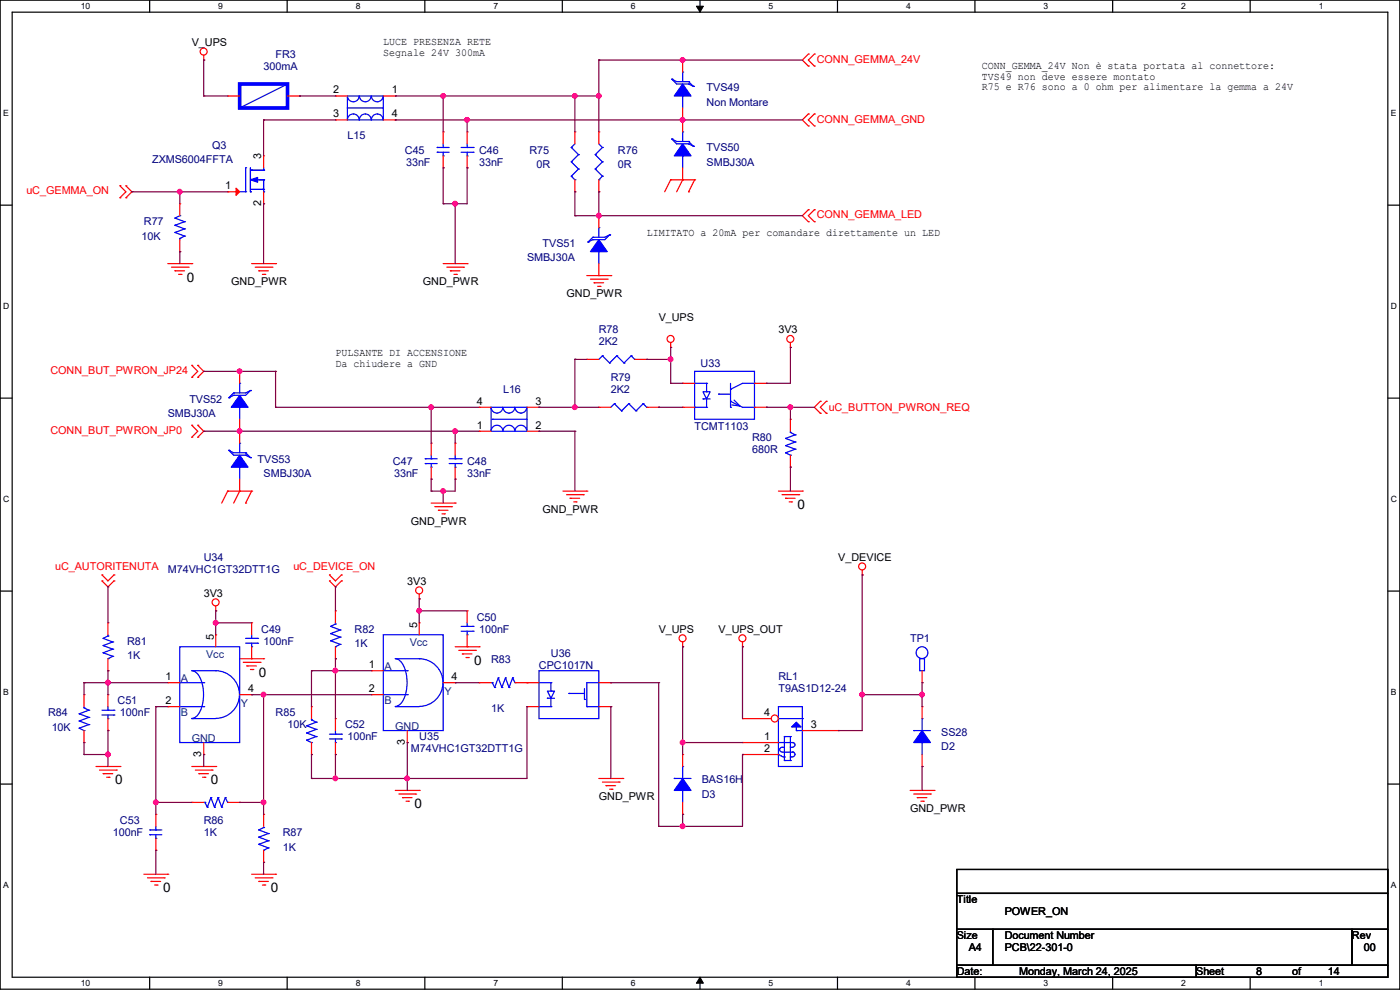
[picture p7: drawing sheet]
<svg xmlns="http://www.w3.org/2000/svg" width="297mm" height="210mm" viewBox="0 0 297 210" stroke-linecap="round" stroke-linejoin="round" font-family="sans-serif">
<path d="M0 0h297v209.8h-297zM2.6 2.6h291.8v204.7h-291.8z" fill="none" stroke="#000" stroke-width=".25"/>
<g fill="#fff">
<path d="M17.1 .3h2v2h-2z"/>
<path d="M17.1 207.6h2v1.9h-2z"/>
</g>
<path d="M31.7 0v2.6M31.7 207.3v2.5" fill="none" stroke="#000" stroke-width=".25"/>
<g fill="#fff">
<path d="M46.3 .3h1v2h-1z"/>
<path d="M46.3 207.6h1v1.9h-1z"/>
</g>
<path d="M60.9 0v2.6M60.9 207.3v2.5" fill="none" stroke="#000" stroke-width=".25"/>
<g fill="#fff">
<path d="M75.5 .3h1v2h-1z"/>
<path d="M75.5 207.6h1v1.9h-1z"/>
</g>
<path d="M90.1 0v2.6M90.1 207.3v2.5" fill="none" stroke="#000" stroke-width=".25"/>
<g fill="#fff">
<path d="M104.7 .3h1v2h-1z"/>
<path d="M104.7 207.6h1v1.9h-1z"/>
</g>
<path d="M119.3 0v2.6M119.3 207.3v2.5" fill="none" stroke="#000" stroke-width=".25"/>
<g fill="#fff">
<path d="M133.9 .3h.9v2h-.9z"/>
<path d="M133.9 207.6h.9v1.9h-.9z"/>
</g>
<path d="M148.5 0v2.6M148.5 207.3v2.5" fill="none" stroke="#000" stroke-width=".25"/>
<path d="M147.7 1.3h1.5l-.7 1.3zM148.5 207.3l.7 1.3h-1.5z" fill="#000" stroke="#000" stroke-width=".21"/>
<g fill="#fff">
<path d="M163.1 .3h.9v2h-.9z"/>
<path d="M163.1 207.6h.9v1.9h-.9z"/>
</g>
<path d="M177.7 0v2.6M177.7 207.3v2.5" fill="none" stroke="#000" stroke-width=".25"/>
<g fill="#fff">
<path d="M192.2 .3h1v2h-1z"/>
<path d="M192.2 207.6h1v1.9h-1z"/>
</g>
<path d="M206.8 0v2.6M206.8 207.3v2.5" fill="none" stroke="#000" stroke-width=".25"/>
<g fill="#fff">
<path d="M221.4 .3h1v2h-1z"/>
<path d="M221.4 207.6h1v1.9h-1z"/>
</g>
<path d="M236.1 0v2.6M236.1 207.3v2.5" fill="none" stroke="#000" stroke-width=".25"/>
<g fill="#fff">
<path d="M250.6 .3h1v2h-1z"/>
<path d="M250.6 207.6h1v1.9h-1z"/>
</g>
<path d="M265.2 0v2.6M265.2 207.3v2.5" fill="none" stroke="#000" stroke-width=".25"/>
<g fill="#fff">
<path d="M279.8 .3h1v2h-1z"/>
<path d="M279.8 207.6h1v1.9h-1z"/>
<path d="M.7 23h1.2v2h-1.2z"/>
<path d="M295.1 23h1.1v2h-1.1z"/>
<path d="M.7 64h1.2v2h-1.2z"/>
<path d="M295.1 64h1.2v2h-1.2z"/>
</g>
<path d="M0 43.5h2.6M294.4 43.5h2.6" fill="none" stroke="#000" stroke-width=".25"/>
<g fill="#fff">
<path d="M.7 104.9h1.2v2h-1.2z"/>
<path d="M295.1 104.9h1.2v2h-1.2z"/>
</g>
<path d="M0 84.5h2.6M294.4 84.5h2.6" fill="none" stroke="#000" stroke-width=".25"/>
<g fill="#fff">
<path d="M.7 145.8h1.2v2h-1.2z"/>
<path d="M295.1 145.8h1.1v2h-1.1z"/>
</g>
<path d="M0 125.4h2.6M294.4 125.4h2.6" fill="none" stroke="#000" stroke-width=".25"/>
<g fill="#fff">
<path d="M.7 186.8h1.2v2h-1.2z"/>
<path d="M295.1 186.8h1.1v2h-1.1z"/>
</g>
<path d="M0 166.3h2.6M294.4 166.3h2.6M203 184.4h91.4v5.1h-91.4zM203 189.5h91.4v7.6h-91.4zM203 197.1h7.6v7.7h-7.6zM210.6 197.1h76.2v7.7h-76.2zM286.8 197.1h7.6v7.7h-7.6zM203 204.8h50.8v2.5h-50.8zM253.8 204.8h40.6v2.5h-40.6z" fill="none" stroke="#000" stroke-width=".25"/>
<g fill="none" stroke="#f00" stroke-width=".25">
<path d="M43.2 12.7h.1M43.2 11.7v1M144.8 12.7h.1M144.8 12.7v2.6M171.5 14h.1M171.5 11.5h.1M171.5 11.5l-1.3 1.2 1.3 1.3M172.8 11.5h.1M172.8 14h.1M172.8 11.5l-1.3 1.2 1.3 1.3M25.4 39.4h.1M25.4 39.4l1.3 1.3-1.3 1.3"/>
<path d="M26.7 39.4h.1M26.7 39.4l1.3 1.3-1.3 1.3M55.9 33.1h.1M55.9 33.1v2.5M94 28h.1M94 35.6h.1M94 28v2.5M94 33.1v2.5M99.1 28h.1M99.1 35.6h.1M99.1 28v2.5M99.1 33.1v2.5"/>
<path d="M122 28h.1M122 28v2.5M122 38.1v2.6M142.3 38.1h.1M142.3 38.1l-1.3 2.6M142.3 38.1h5.1M144.8 38.1h.1M144.8 25.4h.1M144.8 38.1l-1.2 2.6M144.8 22.9v2.5M147.4 38.1h.1M147.4 38.1l-1.3 2.6"/>
<path d="M171.5 26.7h.1M171.5 24.2h.1M171.5 24.2l-1.3 1.2 1.3 1.3M172.8 24.2h.1M172.8 26.7h.1M172.8 24.2l-1.3 1.2 1.3 1.3M25.4 42h.1M26.7 42h.1M35.6 55.9h5.1M36.4 56.7h3.5M37.1 57.4h.1M37.1 57.4h2.1"/>
<path d="M37.9 58.2h.5M38.1 43.2h.1M38.1 53.4h.1M38.1 43.2v2.6M38.1 50.8v2.6M38.4 58.2h.1M39.9 56.7h.1M40.7 55.9h.1M48.3 40.7h.1M48.3 40.7h2.5M53.4 55.9h5.1M54.1 56.7h3.6"/>
<path d="M54.9 57.4h.1M54.9 57.4h2M55.7 58.2h.5M55.9 43.2h.1M55.9 40.7v2.5M56.2 58.2h.1M57.7 56.7h.1M58.5 55.9h.1M94 55.9h5.1M94.8 56.7h3.5M95.5 57.4h.1M95.5 57.4h2.1"/>
<path d="M96.3 58.2h.5M96.8 58.2h.1M98.3 56.7h.1M99.1 55.9h.1M122 40.7h.1M124.5 58.5h5.1M125.3 59.2h3.5M126 60h.1M126 60h2.1M128.8 59.2h.1M129.6 58.5h.1M146.1 40.7h.1"/>
<path d="M171.5 47h.1M171.5 44.5h.1M171.5 44.5l-1.3 1.3 1.3 1.2M172.8 44.5h.1M172.8 47h.1M172.8 44.5l-1.3 1.3 1.3 1.2M40.7 77.5h.1M40.7 77.5l1.3 1.3-1.3 1.3M42 77.5h.1M42 77.5l1.2 1.3-1.2 1.3M124.5 76.2h.1M124.5 76.2h2.5"/>
<path d="M126.8 60.7h.5M127.3 60.7h.1M134.7 76.2h2.5M137.2 76.2h.1M142.3 73.7h.1M142.3 72.7v1M167.7 73.7h.1M167.7 72.7v1M40.7 80.1h.1M40.7 90.2h.1M40.7 92.8h.1M40.7 90.2l1.3 1.3-1.3 1.3"/>
<path d="M42 80.1h.1M42 92.8h.1M42 90.2h.1M42 90.2l1.2 1.3-1.2 1.3M167.7 99.1h.1M167.7 88.9h.1M167.7 88.9v2.6M167.7 96.6v2.5M174 85.1h.1M174 87.7h.1M174 85.1l-1.2 1.3 1.2 1.3M175.3 87.7h.1"/>
<path d="M175.3 85.1h.1M175.3 85.1l-1.3 1.3 1.3 1.3M48.3 104.2h.1M48.3 104.2h5.1M48.3 104.2l-1.3 2.5M50.8 104.2h.1M50.8 104.2l-1.2 2.5M52.1 106.7h.1M53.4 104.2h.1M53.4 104.2l-1.3 2.5M91.5 106.7h5.1M92.2 107.5h3.6"/>
<path d="M93 108.2h.1M93 108.2h2M93.8 109h.5M94.3 109h.1M95.8 107.5h.1M96.6 106.7h.1M119.4 104.2h5.1M120.2 104.9h3.5M120.9 105.7h.1M120.9 105.7h2.1M121.7 106.5h.5M122.2 106.5h.1"/>
<path d="M123.7 104.9h.1M124.5 104.2h.1M165.1 104.2h5.1M165.9 104.9h3.6M166.7 105.7h.1M166.7 105.7h2M167.4 106.5h.5M167.9 106.5h.1M169.5 104.9h.1M170.2 104.2h.1M21.6 123.2h.1M21.6 122h.1"/>
<path d="M21.6 123.2l1.3 1.3 1.3-1.3M21.6 122l1.3 1.2 1.3-1.2M22.9 132.1h.1M22.9 132.1v2.6M22.9 139.7v2.6M24.2 123.2h.1M24.2 122h.1M45.8 129.6h.1M45.8 128.6v1M50.8 139.7h5.1M53.4 132.1h.1M53.4 139.7h.1"/>
<path d="M53.4 132.1v2.6M53.4 137.2v2.5M55.9 139.7h.1M69.9 123.2h.1M69.9 122h.1M69.9 123.2l1.3 1.3 1.2-1.3M69.9 122l1.3 1.2 1.2-1.2M72.4 123.2h.1M72.4 122h.1M88.9 127h.1M88.9 132.1h.1M88.9 126v1"/>
<path d="M88.9 132.1v2.6M96.6 137.2h5M97.3 138h3.6M98.1 138.7h.1M98.1 138.7h2M98.8 139.5h.6M99.1 129.6h.1M99.1 137.2h.1M99.1 129.6v2.5M99.1 134.7v2.5M99.4 139.5h.1M100.9 138h.1"/>
<path d="M101.6 137.2h.1M144.8 137.2h.1M144.8 136.2v1M157.5 137.2h.1M157.5 136.2v1M182.9 122h.1M182.9 120.9v1.1M22.9 142.3h.1M51.6 140.5h3.6M52.4 141.3h.1M52.4 141.3h2M53.1 142h.5"/>
<path d="M53.6 142h.1M55.2 140.5h.1M78.8 142.3h.1M78.8 147.4h.1M78.8 142.3h2.5M78.8 147.4h2.5M86.4 157.5h.1M86.4 155v2.5M94 144.8h2.6M96.6 144.8h.1M20.4 162.6h5M21.1 163.4h3.6"/>
<path d="M21.9 164.1h.1M21.9 164.1h2M22.6 164.9h.6M23.2 164.9h.1M24.7 163.4h.1M25.4 162.6h.1M40.7 162.6h5.1M41.4 163.4h3.6M42.2 164.1h.1M42.2 164.1h2M43 164.9h.5M43.5 164.9h.1"/>
<path d="M45 163.4h.1M45.8 162.6h.1M83.9 167.7h5M84.6 168.4h3.6M85.4 169.2h.1M85.4 169.2h2M86.1 170h.6M86.7 170h.1M88.2 168.4h.1M88.9 167.7h.1M127 165.1h5.1M127.8 165.9h3.6"/>
<path d="M128.6 166.7h.1M128.6 166.7h2M129.3 167.4h.5M129.8 167.4h.1M131.4 165.9h.1M132.1 165.1h.1M144.8 172.8h.1M144.8 160.1h.1M144.8 160.1v2.5M144.8 170.2v2.6M193.1 167.7h5.1M193.8 168.4h3.6"/>
<path d="M194.6 169.2h.1M194.6 169.2h2M195.4 170h.5M195.9 170h.1M197.4 168.4h.1M198.2 167.7h.1M30.5 185.5h5.1M31.3 186.2h3.5M32 187h.1M32 187h2.1M32.8 187.7h.5M33.3 187.7h.1"/>
<path d="M34.8 186.2h.1M35.6 185.5h.1M53.4 185.5h5.1M54.1 186.2h3.6M54.9 187h.1M54.9 187h2M55.7 187.7h.5M56.2 187.7h.1M57.7 186.2h.1M58.5 185.5h.1"/>
<circle cx="43.2" cy="10.9" r=".74"/>
<circle cx="142.3" cy="71.9" r=".74"/>
<circle cx="167.7" cy="71.9" r=".74"/>
<circle cx="45.7" cy="127.8" r=".74"/>
<circle cx="88.9" cy="125.2" r=".74"/>
<circle cx="144.8" cy="135.4" r=".74"/>
<circle cx="157.5" cy="135.4" r=".74"/>
<circle cx="182.9" cy="120.2" r=".74"/>
</g>
<g fill="none" stroke="#00f" stroke-width=".25">
<path d="M142.5 16.8h.1M142.5 16.8l1.1 1h2.5M142.5 16.8l1.1 .5h2.5M144.8 15.3h.1M144.8 15.3v2M146.1 17.8h.1M146.1 17.3h.1M146.1 17.3l1 1M146.1 17.8l1 .5M147.1 18.3h.1M52.1 35.6h.1M52.1 35.6v5.1"/>
<path d="M53.1 36.1h.1M53.1 35.6v5.1M53.1 36.1h2.8M53.4 36.1h.1M54.4 38.1h1.5M55.9 36.1h.1M55.9 38.1h.1M55.9 35.6v.5M55.9 38.1v2.6M92.8 31.3h.1M92.8 32.3h.1M92.8 31.3h2.5"/>
<path d="M92.8 32.3h2.5M94 33.1h.1M94 31.3h.1M94 30.5v.8M94 32.3v.8M97.8 31.3h2.6M97.8 32.3h2.6M99.1 33.1h.1M99.1 31.3h.1M99.1 30.5v.8M99.1 32.3v.8M100.4 31.3h.1"/>
<path d="M100.4 32.3h.1M121.2 31.3h.1M121.2 34.3h.1M121.2 37.4h.1M121.2 31.3l1.5 1.5M121.2 34.3l1.5 1.6M121.2 37.4l.8 .7M122 38.1h.1M122 30.5l-.8 .8M122.7 32.8h.1M122.7 35.9h.1M122.7 32.8l-1.5 1.5"/>
<path d="M122.7 35.9l-1.5 1.5M144.8 20.4h.1M144.8 20.4v2.5M37.1 49.3h.1M37.1 47.8h.1M37.1 46.3h.1M37.1 49.3l2.1 .8M37.1 47.8l2.1 .8M37.1 46.3l2.1 .7M38.1 45.8h.1M38.1 50.6h.1M38.1 45.8l-1 .5"/>
<path d="M38.1 50.6v.2M39.2 50.1h.1M39.2 48.6h.1M39.2 47h.1M39.2 50.1l-1.1 .5M39.2 48.6l-2.1 .7M39.2 47l-2.1 .8M50.8 40.7h1.3M52.1 40.7h.1M53.1 40.7h.1M53.1 40.2h2.8M55.7 40.2h.1"/>
<path d="M55.9 40.7h.1M55.9 40.2h.1M127.8 75.5h.1M127.8 75.5l-.8 .7M127.8 75.5l1.5 1.5M129.3 77h.1M130.9 75.5h.1M130.9 75.5l-1.6 1.5M130.9 75.5l1.5 1.5M132.4 77h.1M133.9 75.5h.1M133.9 75.5l-1.5 1.5"/>
<path d="M133.9 75.5l.8 .7M134.7 76.2h.1M166.7 93h.1M166.7 94.5h.1M166.7 96.1h.1M166.7 93l2 .8M166.7 94.5l2 .8M166.7 96.1l1 .5M167.7 96.6h.1M167.7 91.7h.1M167.7 91.7l1 .5M167.7 91.5v.2"/>
<path d="M168.7 92.2h.1M168.7 93.8h.1M168.7 95.3h.1M168.7 92.2l-2 .8M168.7 93.8l-2 .7M168.7 95.3l-2 .8M21.9 135.4h.1M21.9 136.9h.1M21.9 138.5h.1M21.9 135.4l2 .8M21.9 136.9l2 .8M21.9 138.5l2 .7"/>
<path d="M22.9 139.7h.1M22.9 134.9h.1M22.9 134.9l-1 .5M22.9 134.7v.2M23.9 136.2h.1M23.9 137.7h.1M23.9 139.2h.1M23.9 136.2l-2 .7M23.9 137.7l-2 .8M23.9 139.2l-1 .5M52.1 135.4h2.6M52.1 136.4h2.6"/>
<path d="M53.4 137.2h.1M53.4 135.4h.1M53.4 134.7v.7M53.4 136.4v.8M54.7 135.4h.1M54.7 136.4h.1M81.3 134.7h12.7v20.3h-12.7zM88.9 139.7h.1M88.9 139.7a5.1 5.1 0 0 1 5.1 5.1 5.1 5.1 0 0 1-5.1 5.1h-5M88.9 139.7h-5a3.3 3.3 0 0 1 2.3 3.1 7.6 7.6 0 0 1-1.4 6.7l-.9 .4M97.8 132.9h2.6M97.8 133.9h2.6"/>
<path d="M99.1 134.7h.1M99.1 132.9h.1M99.1 132.1v.8M99.1 133.9v.8M100.4 132.9h.1M100.4 133.9h.1M81.3 142.3h5.1M81.3 147.4h5.1M83.9 149.9h.1M86.4 142.3h.1M86.4 147.4h.1M165.1 149.9h5.1v12.7h-5.1z"/>
<path d="M165.1 152.4h5.1M165.1 157.5h3.1M165.9 158.5a.49 .49 0 0 0-.5 .5 .49 .49 0 0 0 .5 .5l2.3 .1M165.9 158.5h.1M165.9 158.5h.5M166.4 156.3h.1M166.4 156.3v5M166.4 156.3h1.3M167.7 156.3h.1M167.7 158.5h.1M167.7 156.3v5M167.7 158.5h.5"/>
<path d="M168.2 157.5h.1M168.2 159.6h.1M168.2 157.5a.49 .49 0 0 1 .5 .5 .49 .49 0 0 1-.5 .5M168.2 159.6a.49 .49 0 0 1 .5 .4 .49 .49 0 0 1-.5 .5l-.5 .1M169 155h.1M169 154.2v.8M169 155h1.2M170.2 152.4h.1M170.2 155h.1M143 165.1h.1M143 165.1h3.6M144.8 167.7h.1"/>
<path d="M144.8 162.6h.1M144.8 162.6v2.5M144.8 167.7v2.5M165.1 160.1l.5 .3M165.7 160.3l.7 .3M166.4 161.3h.1M166.4 160.6h.1M166.4 161.3h1.3M167.7 161.3h.1M167.7 160.6h.1"/>
</g>
<g fill="#00f" stroke="#00f" stroke-width=".25">
<path d="M53.1 38.1l1.6-.5v1.1z"/>
<path d="M169 153.2l1 1h-2.1z"/>
<path d="M144.8 165.1l1.8 2.6h-3.6z" fill-rule="evenodd"/>
<path d="M144.8 17.8l1.8 2.6h-3.6z" fill-rule="evenodd"/>
</g>
<path d="M50.1 39.9l.7 .8-.7 .7z" fill="#f00" stroke="#f00" stroke-width=".25"/>
<circle cx="164.4" cy="152.4" r=".74" fill="#fff" stroke="#f00" stroke-width=".25"/>
<g fill="none" stroke="#f00" stroke-width=".25">
<path d="M48.3 20.4h.1M48.3 20.4h2.5M61 20.4h2.5M63.5 20.4h.1M71.2 20.4h.1M71.2 25.4h.1M71.2 20.4h2.5M71.2 25.4h2.5M81.3 20.4h2.6M81.3 25.4h2.6M83.9 20.4h.1M83.9 25.4h.1"/>
<path d="M127 28h.1M127 28v2.5M127 38.1v2.6M144.8 25.4h.1M144.8 38.1h.1M144.8 25.4v2.6M144.8 35.6v2.5M127 45.8h.1M127 58.5h.1M127 40.7h.1M127 45.8v2.5M127 55.9v2.6"/>
<path d="M50.8 78.8h.1M50.8 78.8v2.5M50.8 91.5h.1M50.8 88.9v5.1M91.5 94h.1M91.5 94v2.6M91.5 99.1v2.5M96.6 94h.1M96.6 94v2.6M96.6 99.1v2.5M101.6 91.5h.1M101.6 86.4h.1"/>
<path d="M101.6 86.4h2.6M101.6 91.5h2.6M111.8 86.4h2.5M111.8 91.5h2.5M114.3 91.5h.1M114.3 86.4h.1M127 86.4h.1M127 86.4h2.6M137.2 86.4h2.5M139.7 86.4h.1M144.8 81.3h.1M144.8 86.4h.1"/>
<path d="M144.8 81.3h2.6M144.8 86.4h2.6M160.1 81.3h2.5M160.1 86.4h2.5M162.6 86.4h.1M162.6 81.3h.1M50.8 104.2h.1M50.8 101.6v2.6M91.5 101.6h.1M96.6 101.6h.1M45.8 134.7h.1M45.8 134.7v2.5"/>
<path d="M71.2 139.7h.1M71.2 129.6h.1M71.2 129.6v2.5M71.2 137.2v2.5M17.8 157.5h.1M17.8 147.4h.1M17.8 147.4v2.5M17.8 155v2.5M22.9 147.4h.1M22.9 155h.1M22.9 147.4v2.5M22.9 152.4v2.6"/>
<path d="M35.6 144.8h.1M35.6 149.9h.1M35.6 144.8h2.5M35.6 149.9h2.5M43.2 157.5v2.6M50.8 147.4h2.6M53.4 147.4h.1M66.1 149.9h.1M66.1 149.9v2.5M66.1 157.5v2.6M71.2 152.4h.1M71.2 152.4v2.6"/>
<path d="M71.2 157.5v2.6M101.6 144.8h.1M101.6 144.8h2.6M109.3 144.8h5M111.8 144.8h.1M111.8 149.9h.1M111.8 149.9h2.5M127 144.8h2.6M127 149.9h2.6M129.6 149.9h.1M129.6 144.8h.1M157.5 152.4h.1"/>
<path d="M157.5 157.5h.1M157.5 152.4h6.1M157.5 157.5h7.6M170.2 155h7.6M177.8 155h.1M195.6 144.8h.1M195.6 149.9h.1M195.6 142.3v2.5M195.6 149.9v2.5M33.1 172.8h.1M33.1 172.8v2.5M33.1 177.8v2.6"/>
<path d="M40.7 170.2h.1M40.7 170.2h2.5M43.2 160.1h.1M48.3 170.2h2.5M50.8 170.2h.1M55.9 172.8h.1M55.9 172.8v2.5M66.1 160.1h.1M71.2 160.1h.1M157.5 160.1h.1M157.5 160.1h7.6M195.6 162.6h.1"/>
<path d="M195.6 160.1v2.5M33.1 180.4h.1M55.9 182.9h.1M55.9 180.4v2.5"/>
</g>
<g fill="none" stroke="#00f" stroke-width=".25">
<path d="M61 17.8h.1M61 17.8l-10.2 5.1M73.7 20.4h7.6v5h-7.6zM73.7 20.4a1.25 1.25 0 0 0 1.3 1.2 1.25 1.25 0 0 0 1.2-1.2M73.7 22.9h7.4M76.2 25.4a1.25 1.25 0 0 0-1.2-1.2 1.25 1.25 0 0 0-1.3 1.2M76.2 20.4a1.27 1.27 0 0 0 1.3 1.2 1.27 1.27 0 0 0 1.3-1.2 1.25 1.25 0 0 0 1.2 1.2 1.25 1.25 0 0 0 1.3-1.2M81.1 22.9h.1M81.3 25.4a1.25 1.25 0 0 0-1.3-1.2 1.25 1.25 0 0 0-1.2 1.2 1.27 1.27 0 0 0-1.3-1.2 1.27 1.27 0 0 0-1.3 1.2M126.3 32.8h.1M126.3 35.9h.1M126.3 32.8l1.5 1.5"/>
<path d="M126.3 35.9l1.5 1.5M127 38.1h.1M127 30.5l.8 .8M127.8 31.3h.1M127.8 34.3h.1M127.8 37.4h.1M127.8 31.3l-1.5 1.5M127.8 34.3l-1.5 1.6M127.8 37.4l-.8 .7M142.5 29.5h.1M142.5 29.5l1.1 1h2.5M142.5 29.5l1.1 .5h2.5"/>
<path d="M144.8 28h.1M144.8 33.1h.1M144.8 28v2M144.8 33.1v2.5M146.1 30.5h.1M146.1 30h.1M146.1 30l1 1M146.1 30.5l1 .5M147.1 31h.1M124.8 51.4h.1M125.8 50.8h.1M125.8 50.3h.1"/>
<path d="M125.8 50.3l-1 1.1M125.8 50.8l-1 .6M127 48.3h.1M127 53.4h.1M127 48.3v2M127 53.4v2.5M129.3 49.8h.1M129.3 49.8l-1 1h-2.5M129.3 49.8l-1 .5h-2.5M147.4 78.8h12.7v10.1h-12.7zM48.6 95.5h.1M48.6 84.4h.1"/>
<path d="M48.6 95.5l1 1.1h2.5M48.6 95.5l1 .6h2.5M49.6 83.9h.1M49.6 83.4h.1M49.6 83.4l-1 1M49.6 83.9l-1 .5M50.8 94h.1M50.8 99.1h.1M50.8 81.3h.1M50.8 86.4h.1M50.8 81.3v2.1M50.8 86.4v2.5"/>
<path d="M50.8 94v2.1M50.8 99.1v2.5M52.1 96.6h.1M52.1 96.1h.1M52.1 96.1l1 1M52.1 96.6l1 .5M53.1 97.1h.1M53.1 82.8h.1M53.1 82.8l-1 1.1h-2.5M53.1 82.8l-1 .6h-2.5M90.2 97.3h.1M90.2 98.3h.1"/>
<path d="M90.2 97.3h2.6M90.2 98.3h2.6M91.5 99.1h.1M91.5 97.3h.1M91.5 96.6v.7M91.5 98.3v.8M95.3 97.3h2.5M95.3 98.3h2.5M96.6 99.1h.1M96.6 97.3h.1M96.6 96.6v.7M96.6 98.3v.8"/>
<path d="M97.8 97.3h.1M97.8 98.3h.1M104.2 91.5a1.25 1.25 0 0 1 1.2-1.3 1.25 1.25 0 0 1 1.3 1.3M104.2 86.4h7.6v5.1h-7.6zM104.2 86.4a1.25 1.25 0 0 0 1.2 1.2 1.25 1.25 0 0 0 1.3-1.2M104.4 88.9h.1M104.4 88.9h7.4M106.7 86.4a1.25 1.25 0 0 0 1.3 1.2 1.25 1.25 0 0 0 1.2-1.2M106.7 91.5a1.25 1.25 0 0 1 1.3-1.3 1.25 1.25 0 0 1 1.2 1.3M109.3 86.4a1.25 1.25 0 0 0 1.2 1.2 1.25 1.25 0 0 0 1.3-1.2M109.3 91.5a1.25 1.25 0 0 1 1.2-1.3 1.25 1.25 0 0 1 1.3 1.3M130.3 85.6h.1"/>
<path d="M130.3 85.6l-.7 .8M130.3 85.6l1.6 1.6M131.9 87.2h.1M133.4 85.6h.1M133.4 85.6l-1.5 1.6M133.4 85.6l1.5 1.6M134.9 87.2h.1M136.4 85.6h.1M136.4 85.6l-1.5 1.6M136.4 85.6l.8 .8M137.2 86.4h.1M147.4 86.4h.1"/>
<path d="M147.4 86.4h2.5M147.4 81.3h2.5M149.1 83.1h1.6l-.8 1.5zM149.1 84.6h.1M149.1 84.6h1.6M149.9 86.4h.1M149.9 83.1h.1M149.9 81.3h.1M149.9 81.3v1.8M149.9 84.6v1.8M152.4 83.6h.1M152.4 83.6h2.6"/>
<path d="M155 86.4h.1M155 85.1h.1M155 82.6h.1M155 81.3v5.1M155 85.1l2.5 1.3h2.6M155.7 84.9l1.3 1.2-1.8-.2M160.1 81.3h.1M160.1 86.4h.1M160.1 81.3h-2.6l-2.5 1.3M38.1 137.2h12.7v20.3h-12.7zM70.1 132.9h.1M70.1 134.4h.1"/>
<path d="M70.1 135.9h.1M70.1 132.9l2.1 .7M70.1 134.4l2.1 .8M70.1 135.9l2.1 .8M71.2 137.2h.1M71.2 132.4h.1M71.2 132.4l-1.1 .5M71.2 132.1v.3M72.2 133.6h.1M72.2 135.2h.1M72.2 136.7h.1M72.2 133.6l-2.1 .8"/>
<path d="M72.2 135.2l-2.1 .7M72.2 136.7l-1 .5M195.1 139.7h1v2.6h-1zM16.8 151.4h.1M16.8 153h.1M16.8 154.5h.1M16.8 151.4l2 .8M16.8 153l2 .7M16.8 154.5l1 .5M17.8 155h.1M17.8 150.2h.1M17.8 150.2l1 .5"/>
<path d="M17.8 149.9v.3M18.8 150.7h.1M18.8 152.2h.1M18.8 153.7h.1M18.8 150.7l-2 .7M18.8 152.2l-2 .8M18.8 153.7l-2 .8M21.6 150.7h2.6M21.6 151.7h2.6M22.9 152.4h.1M22.9 150.7h.1M22.9 149.9v.8"/>
<path d="M22.9 151.7v.7M24.2 150.7h.1M24.2 151.7h.1M38.1 144.8h5.1M38.1 149.9h5.1M40.7 152.4h.1M40.7 152.4h5.1M43.2 144.8h.1M43.2 149.9h.1M45.8 142.3h.1M45.8 142.3a5.1 5.1 0 0 1 5 5 5.1 5.1 0 0 1-5 5.1M45.8 142.3h-5.1a3.3 3.3 0 0 1 2.3 3.1 7.6 7.6 0 0 1-1.3 6.6l-1 .4"/>
<path d="M65.1 154h.1M65.1 155.5h.1M65.1 157h.1M65.1 154l2 .7M65.1 155.5l2 .8M65.1 157l1 .5M66.1 157.5h.1M66.1 152.7h.1M66.1 152.7l1 .5M66.1 152.4v.3M67.1 153.2h.1M67.1 154.7h.1"/>
<path d="M67.1 156.3h.1M67.1 153.2l-2 .8M67.1 154.7l-2 .8M67.1 156.3l-2 .7M69.9 155.7h2.5M69.9 156.8h2.5M71.2 157.5h.1M71.2 155.7h.1M71.2 155v.7M71.2 156.8v.7M72.4 155.7h.1M72.4 156.8h.1"/>
<path d="M104.2 144.8h.2M104.4 144.8h.1M104.4 144.8l.5 1M104.9 145.8h.1M105.7 143.8h.1M105.7 143.8l-.8 2M105.7 143.8l.8 2M106.5 145.8h.1M107.2 143.8h.1M107.2 143.8l-.7 2M107.2 143.8l.8 2M108 145.8h.1"/>
<path d="M108.8 143.8h.1M108.8 143.8l-.8 2M108.8 143.8l.5 1M109.3 144.8h.1M114.3 142.3h12.7v10.1h-12.7zM114.3 149.9h.1M114.3 144.8h2.6M114.3 149.9h2.6M116.1 146.6h1.5l-.7 1.5zM116.1 148.1h.1M116.1 148.1h1.5M116.9 149.9h.1"/>
<path d="M116.9 146.6h.1M116.9 144.8h.1M116.9 144.8v1.8M116.9 148.1v1.8M120.7 147.1h.1M120.7 147.1h3.3M124 148.4h.1M124 146.1v2.3M124.5 149.9h.1M124.5 149.9h2.5M127 144.8h.1M127 149.9h.1"/>
<path d="M127 144.8h-2.5v5.1M193.8 155h.1M193.8 155h3.6M195.6 157.5h.1M195.6 152.4h.1M195.6 152.4v2.6M195.6 157.5v2.6M31.8 176.1h.1M31.8 177.1h.1M31.8 176.1h2.5M31.8 177.1h2.5M33.1 177.8h.1"/>
<path d="M33.1 176.1h.1M33.1 175.3v.8M33.1 177.1v.7M43.2 170.2h.3M43.5 170.2h.1M43.5 170.2l.5 1M44 171.2h.1M44.7 169.2h.1M44.7 169.2l-.7 2M44.7 169.2l.8 2M45.5 171.2h.1M46.3 169.2h.1"/>
<path d="M46.3 169.2l-.8 2M46.3 169.2l.7 2M47 171.2h.1M47.8 169.2h.1M47.8 169.2l-.8 2M47.8 169.2l.5 1M48.3 170.2h.1M54.9 176.1h.1M54.9 177.6h.1M54.9 179.1h.1M54.9 176.1l2 .7M54.9 177.6l2 .8"/>
<path d="M54.9 179.1l2 .8M55.9 175.6h.1M55.9 175.6l-1 .5M55.9 175.3v.3M56.9 176.8h.1M56.9 178.4h.1M56.9 179.9h.1M56.9 176.8l-2 .8M56.9 178.4l-2 .7M56.9 179.9l-1 .5M55.9 180.4h.1"/>
<circle cx="195.6" cy="138.5" r="1.25"/>
</g>
<g fill="#00f" stroke="#00f" stroke-width=".25">
<path d="M50.8 96.6l1.8 2.5h-3.5z" fill-rule="evenodd"/>
<path d="M50.8 83.9l1.8 2.5h-3.5z" fill-rule="evenodd"/>
<path d="M127 50.8l1.8 2.6h-3.5z" fill-rule="evenodd"/>
<path d="M144.8 30.5l1.8 2.6h-3.6z" fill-rule="evenodd"/>
<path d="M195.6 155l1.8 2.5h-3.6z" fill-rule="evenodd"/>
</g>
<path d="M50.8 17.8h10.2v5.1h-10.2z" fill="none" stroke="#00f" stroke-width=".76"/>
<g fill="none" stroke="#800040" stroke-width=".25">
<path d="M43.2 12.7h.1M43.2 12.7v7.7M127 12.7h.1M127 12.7v15.3M127 12.7h43.2M144.8 12.7h.1M43.2 20.4h.1M43.2 20.4h5.1M55.9 25.4h.1M55.9 25.4v7.7M55.9 25.4h15.3M63.5 20.4h.1"/>
<path d="M63.5 20.4h7.7M83.9 25.4h.1M83.9 20.4h.1M83.9 25.4h86.3M83.9 20.4h43.1M94 20.4h.1M94 35.6h.1M94 20.4v7.6M94 35.6v7.6M99.1 25.4h.1M99.1 35.6h.1M99.1 25.4v2.6"/>
<path d="M99.1 35.6v7.6h-5.1M122 20.4h.1M122 20.4v7.6M127 20.4h.1M144.8 25.4h.1M28 40.7h.1M28 40.7h20.3M38.1 53.4h.1M38.1 40.7h.1M38.1 40.7v2.5M38.1 53.4v2.5M55.9 43.2h.1"/>
<path d="M55.9 43.2v12.7M94 43.2h.1M96.6 43.2h.1M96.6 43.2v12.7M122 40.7h.1M122 45.8h.1M122 40.7v5.1M122 45.8h48.2M127 40.7h.1M127 45.8h.1M127 40.7v5.1M43.2 78.8h.1"/>
<path d="M43.2 78.8h15.3M50.8 78.8h.1M58.5 78.8h.1M58.5 78.8v7.6M122 76.2h.1M122 76.2v10.2M122 76.2h2.5M137.2 76.2h.1M137.2 76.2h5.1M142.3 73.7h.1M142.3 76.2h.1M142.3 73.7v7.6"/>
<path d="M167.7 73.7h.1M167.7 73.7v7.6h-5.1M43.2 91.5h.1M43.2 91.5h58.4M50.8 91.5h.1M58.5 86.4h.1M58.5 86.4h43.1M91.5 86.4h.1M91.5 86.4v7.6M96.6 91.5h.1M96.6 91.5v2.5M114.3 86.4h.1"/>
<path d="M114.3 91.5h.1M114.3 86.4h12.7M114.3 91.5h7.7M122 86.4h.1M122 91.5h.1M122 91.5v12.7M139.7 86.4h.1M139.7 86.4h5.1M142.3 81.3h.1M142.3 81.3h2.5M162.6 81.3h.1M162.6 86.4h.1"/>
<path d="M162.6 86.4h10.2M167.7 99.1h.1M167.7 86.4h.1M167.7 86.4v2.5M167.7 99.1v5.1M91.5 101.6h.1M91.5 104.2h.1M91.5 101.6v2.6M94 104.2h.1M94 104.2v2.5M96.6 101.6h.1M96.6 101.6v2.6h-5.1"/>
<path d="M22.9 124.5h.1M22.9 124.5v7.6M45.8 129.6h.1M45.8 132.1h.1M45.8 129.6v5.1M45.8 132.1h7.6M71.2 124.5h.1M71.2 139.7h.1M71.2 124.5v5.1M71.2 139.7v12.7M88.9 127h.1M88.9 129.6h.1"/>
<path d="M88.9 127v5.1M88.9 129.6h10.2M144.8 137.2h.1M144.8 137.2v22.9M157.5 137.2h.1M157.5 137.2v15.2M182.9 122h.1M182.9 122v33h-5.1M17.8 144.8h.1M17.8 157.5h.1M17.8 144.8h17.8M17.8 144.8v2.6"/>
<path d="M17.8 157.5v2.6M22.9 142.3h.1M22.9 144.8h.1M22.9 155h.1M22.9 142.3v5.1M22.9 155v7.6M33.1 149.9h.1M33.1 149.9h2.5M33.1 149.9v22.9M53.4 147.4h.1M53.4 147.4h25.4M55.9 147.4h.1"/>
<path d="M55.9 147.4v25.4M66.1 142.3h.1M66.1 142.3h12.7M66.1 142.3v7.6M71.2 142.3h.1M86.4 157.5h.1M86.4 157.5v10.2M96.6 144.8h.1M96.6 144.8h5M111.8 149.9h.1M111.8 149.9v15.2h-45.7M129.6 149.9h.1"/>
<path d="M129.6 144.8h.1M129.6 144.8h10.1M129.6 149.9v15.2M139.7 144.8h.1M139.7 144.8v30.5M144.8 157.5h.1M144.8 157.5h12.7M177.8 155h.1M182.9 147.4h.1M182.9 147.4h12.7M195.6 144.8h.1M195.6 147.4h.1"/>
<path d="M195.6 144.8v5.1M17.8 160.1h.1M17.8 160.1h5.1M22.9 160.1h.1M33.1 170.2h.1M33.1 170.2h7.6M43.2 160.1h.1M43.2 160.1v2.5M50.8 170.2h.1M50.8 170.2h5.1M55.9 170.2h.1M66.1 160.1h.1"/>
<path d="M66.1 165.1h.1M66.1 160.1v5M71.2 160.1h.1M71.2 165.1h.1M71.2 160.1v5M86.4 165.1h.1M139.7 175.3h.1M144.8 172.8h.1M144.8 175.3h.1M144.8 172.8v2.5M157.5 160.1h.1M157.5 160.1v15.2h-17.8"/>
<path d="M195.6 162.6h.1M195.6 162.6v5.1M33.1 180.4h.1M33.1 180.4v5.1M55.9 182.9h.1M55.9 182.9v2.6"/>
</g>
<g fill="#f0f" stroke="#f0f" stroke-width=".25">
<circle cx="121.9" cy="20.3" r=".49"/>
<circle cx="94" cy="20.3" r=".49"/>
<circle cx="127" cy="20.3" r=".49"/>
<circle cx="127" cy="45.7" r=".49"/>
<circle cx="99.1" cy="25.4" r=".49"/>
<circle cx="121.9" cy="86.4" r=".49"/>
<circle cx="142.3" cy="76.2" r=".49"/>
<circle cx="38.1" cy="40.7" r=".49"/>
<circle cx="91.5" cy="86.4" r=".49"/>
<circle cx="96.5" cy="91.5" r=".49"/>
<circle cx="50.8" cy="91.5" r=".49"/>
<circle cx="94" cy="104.2" r=".49"/>
<circle cx="96.5" cy="43.2" r=".49"/>
<circle cx="167.7" cy="86.4" r=".49"/>
<circle cx="50.8" cy="78.8" r=".49"/>
<circle cx="144.8" cy="25.4" r=".49"/>
<circle cx="144.8" cy="12.7" r=".49"/>
<circle cx="182.9" cy="147.3" r=".49"/>
<circle cx="195.6" cy="147.3" r=".49"/>
<circle cx="88.9" cy="129.6" r=".49"/>
<circle cx="45.7" cy="132.1" r=".49"/>
<circle cx="22.9" cy="144.8" r=".49"/>
<circle cx="71.1" cy="142.3" r=".49"/>
<circle cx="55.9" cy="170.2" r=".49"/>
<circle cx="55.9" cy="147.3" r=".49"/>
<circle cx="33" cy="170.2" r=".49"/>
<circle cx="22.9" cy="160" r=".49"/>
<circle cx="86.4" cy="165.1" r=".49"/>
<circle cx="71.1" cy="165.1" r=".49"/>
<circle cx="144.8" cy="157.5" r=".49"/>
<circle cx="144.8" cy="175.3" r=".49"/>
</g>
<g font-size="2.8">
<text x="39.7" y="59.7">0</text>
<text x="169.2" y="108">0</text>
<text x="54.9" y="143.6">0</text>
<text x="100.6" y="141">0</text>
<text x="24.4" y="166.4">0</text>
<text x="44.7" y="166.4">0</text>
<text x="87.9" y="171.5">0</text>
<text x="34.6" y="189.3">0</text>
<text x="57.4" y="189.3">0</text>
</g>
<g font-size="2.3">
<text x="40.7" y="9.7">V_UPS</text>
<text x="81.3" y="9.5">LUCE PRESENZA RETE</text>
<text x="81.3" y="11.8">Segnale 24V 300mA</text>
<text x="208.3" y="14.6">CONN_GEMMA_24V Non è stata portata al connettore:</text>
<text x="208.3" y="16.9">TVS49 non deve essere montato</text>
<text x="70.7" y="19.8">2</text>
<text x="83.1" y="19.8">1</text>
<text x="208.3" y="19.2">R75 e R76 sono a 0 ohm per alimentare la gemma a 24V</text>
<text x="70.7" y="24.9">3</text>
<text x="83.1" y="24.9">4</text>
<text x="55.4" y="33.8" transform="rotate(-90 55.4 33.8)">3</text>
<text x="47.8" y="40.1">1</text>
<text x="55.4" y="43.7" transform="rotate(-90 55.4 43.7)">2</text>
<text x="137.2" y="50.2">LIMITATO a 20mA per comandare direttamente un LED</text>
<text x="49.1" y="60.5">GND_PWR</text>
<text x="89.7" y="60.5">GND_PWR</text>
<text x="120.2" y="63.1">GND_PWR</text>
<text x="139.7" y="68.2">V_UPS</text>
<text x="165.1" y="70.7">3V3</text>
<text x="71.2" y="75.6">PULSANTE DI ACCENSIONE</text>
<text x="71.2" y="77.9">Da chiudere a GND</text>
<text x="101.1" y="85.9">4</text>
<text x="113.6" y="85.9">3</text>
<text x="101.1" y="90.9">1</text>
<text x="113.6" y="90.9">2</text>
<text x="87.2" y="111.3">GND_PWR</text>
<text x="115.1" y="108.8">GND_PWR</text>
<text x="177.8" y="119">V_DEVICE</text>
<text x="86.4" y="124">3V3</text>
<text x="43.2" y="126.6">3V3</text>
<text x="45.3" y="135.7" transform="rotate(-90 45.3 135.7)">5</text>
<text x="88.5" y="133.1" transform="rotate(-90 88.5 133.1)">5</text>
<text x="139.7" y="134.2">V_UPS</text>
<text x="152.4" y="134.2">V_UPS_OUT</text>
<text x="78.3" y="141.7">1</text>
<text x="35.1" y="144.3">1</text>
<text x="35.1" y="149.4">2</text>
<text x="52.6" y="146.8">4</text>
<text x="78.3" y="146.8">2</text>
<text x="95.8" y="144.3">4</text>
<text x="162.1" y="151.9">4</text>
<text x="172" y="154.4">3</text>
<text x="42.7" y="160.6" transform="rotate(-90 42.7 160.6)">3</text>
<text x="85.9" y="158" transform="rotate(-90 85.9 158)">3</text>
<text x="162.1" y="157">1</text>
<text x="162.1" y="159.5">2</text>
<text x="127" y="169.8">GND_PWR</text>
<text x="193.1" y="172.3">GND_PWR</text>
<text x="203" y="191.6">Title</text>
<text x="213.2" y="194.1">POWER_ON</text>
<text x="203" y="199.2">Size</text>
<text x="205.5" y="201.8">A4</text>
<text x="213.1" y="199.2">Document Number</text>
<text x="213.2" y="201.8">PCB\22-301-0</text>
<text x="286.8" y="199.2">Rev</text>
<text x="289.4" y="201.8">00</text>
<text x="203" y="206.8">Date:</text>
<text x="216.2" y="206.8">Monday, March 24, 2025</text>
<text x="253.8" y="206.8">Sheet</text>
<text x="266.5" y="206.8">8</text>
<text x="274.1" y="206.8">of</text>
<text x="281.7" y="206.8">14</text>
</g>
<g font-size="2.3" fill="#000080">
<text x="55.9" y="14.8">300mA</text>
<text x="58.5" y="12.3">FR3</text>
<text x="149.9" y="19.4">TVS49</text>
<text x="149.9" y="22.4">Non Montare</text>
<text x="73.7" y="29.5">L15</text>
<text x="32.3" y="34.6">ZXMS6004FFTA</text>
<text x="45" y="31.6">Q3</text>
<text x="85.9" y="32.6">C45</text>
<text x="86.1" y="35.1">33nF</text>
<text x="101.6" y="32.6">C46</text>
<text x="101.6" y="35.1">33nF</text>
<text x="112.3" y="32.6">R75</text>
<text x="113.8" y="35.6">0R</text>
<text x="131.1" y="32.6">R76</text>
<text x="131.1" y="35.6">0R</text>
<text x="149.9" y="32.1">TVS50</text>
<text x="149.9" y="35.1">SMBJ30A</text>
<text x="30.5" y="47.8">R77</text>
<text x="30" y="50.9">10K</text>
<text x="115.1" y="52.4">TVS51</text>
<text x="111.8" y="55.5">SMBJ30A</text>
<text x="127" y="70.7">R78</text>
<text x="127" y="73.2">2K2</text>
<text x="148.6" y="77.8">U33</text>
<text x="106.7" y="83.4">L16</text>
<text x="129.6" y="80.9">R79</text>
<text x="129.6" y="83.4">2K2</text>
<text x="35.6" y="88.5">SMBJ30A</text>
<text x="40.2" y="85.4">TVS52</text>
<text x="147.4" y="91.3">TCMT1103</text>
<text x="159.6" y="93.6">R80</text>
<text x="54.7" y="98.1">TVS53</text>
<text x="55.9" y="101.2">SMBJ30A</text>
<text x="83.4" y="98.6">C47</text>
<text x="83.6" y="101.2">33nF</text>
<text x="99.1" y="98.6">C48</text>
<text x="99.1" y="101.2">33nF</text>
<text x="159.6" y="96.1">680R</text>
<text x="43.2" y="119">U34</text>
<text x="35.6" y="121.5">M74VHC1GT32DTT1G</text>
<text x="101.1" y="131.7">C50</text>
<text x="27" y="136.7">R81</text>
<text x="55.4" y="134.2">C49</text>
<text x="55.9" y="136.7">100nF</text>
<text x="75.2" y="134.2">R82</text>
<text x="75.2" y="137.2">1K</text>
<text x="101.6" y="134.2">100nF</text>
<text x="193.1" y="136.2">TP1</text>
<text x="27" y="139.8">1K</text>
<text x="104.2" y="140.5">R83</text>
<text x="114.3" y="141.8">CPC1017N</text>
<text x="116.9" y="139.3">U36</text>
<text x="24.9" y="149.4">C51</text>
<text x="165.1" y="144.4">RL1</text>
<text x="165.1" y="146.9">T9AS1D12-24</text>
<text x="10.2" y="152">R84</text>
<text x="11" y="155">10K</text>
<text x="25.4" y="152">100nF</text>
<text x="58.5" y="152">R85</text>
<text x="61" y="154.5">10K</text>
<text x="73.2" y="154.5">C52</text>
<text x="104.2" y="151">1K</text>
<text x="73.7" y="157.1">100nF</text>
<text x="87.2" y="159.6">M74VHC1GT32DTT1G</text>
<text x="88.9" y="157.1">U35</text>
<text x="199.7" y="159.1">D2</text>
<text x="199.7" y="156">SS28</text>
<text x="148.9" y="166.2">BAS16H</text>
<text x="148.9" y="169.2">D3</text>
<text x="23.9" y="177.4">100nF</text>
<text x="25.4" y="174.8">C53</text>
<text x="43.2" y="174.8">R86</text>
<text x="43.2" y="177.4">1K</text>
<text x="60" y="177.4">R87</text>
<text x="60" y="180.4">1K</text>
</g>
<g font-size="2.3" fill="#f00">
<text x="173.3" y="13.3">CONN_GEMMA_24V</text>
<text x="173.3" y="26">CONN_GEMMA_GND</text>
<text x="5.6" y="41.2">uC_GEMMA_ON</text>
<text x="173.3" y="46.3">CONN_GEMMA_LED</text>
<text x="10.7" y="79.3">CONN_BUT_PWRON_JP24</text>
<text x="175.8" y="87.2">uC_BUTTON_PWRON_REQ</text>
<text x="10.7" y="92">CONN_BUT_PWRON_JP0</text>
<text x="11.7" y="121">uC_AUTORITENUTA</text>
<text x="62.3" y="121">uC_DEVICE_ON</text>
</g>
<g font-size="2.3" fill="#004080">
<text x="86.9" y="137">Vcc</text>
<text x="43.7" y="139.5">Vcc</text>
<text x="81.6" y="142.1">A</text>
<text x="38.4" y="144.6">A</text>
<text x="51.1" y="149.9">Y</text>
<text x="81.6" y="149.4">B</text>
<text x="94.3" y="147.4">Y</text>
<text x="38.4" y="152">B</text>
<text x="83.9" y="154.8">GND</text>
<text x="40.7" y="157.3">GND</text>
</g>
<g font-size="1.8">
<text x="17.1" y="1.9">10</text>
<text x="46.3" y="1.9">9</text>
<text x="75.5" y="1.9">8</text>
<text x="104.7" y="1.9">7</text>
<text x="133.9" y="1.9">6</text>
<text x="163.1" y="1.9">5</text>
<text x="192.2" y="1.9">4</text>
<text x="221.4" y="1.9">3</text>
<text x="250.6" y="1.9">2</text>
<text x="279.8" y="1.9">1</text>
<text x=".7" y="24.6">E</text>
<text x="295.1" y="24.6">E</text>
<text x=".7" y="65.6">D</text>
<text x="295.1" y="65.6">D</text>
<text x=".7" y="106.5">C</text>
<text x="295.1" y="106.5">C</text>
<text x=".7" y="147.4">B</text>
<text x="295.1" y="147.4">B</text>
<text x=".7" y="188.4">A</text>
<text x="295.1" y="188.4">A</text>
<text x="17.1" y="209.2">10</text>
<text x="46.3" y="209.2">9</text>
<text x="75.5" y="209.2">8</text>
<text x="104.7" y="209.2">7</text>
<text x="133.9" y="209.2">6</text>
<text x="163.1" y="209.2">5</text>
<text x="192.2" y="209.2">4</text>
<text x="221.4" y="209.2">3</text>
<text x="250.6" y="209.2">2</text>
<text x="279.8" y="209.2">1</text>
</g>
</svg>
